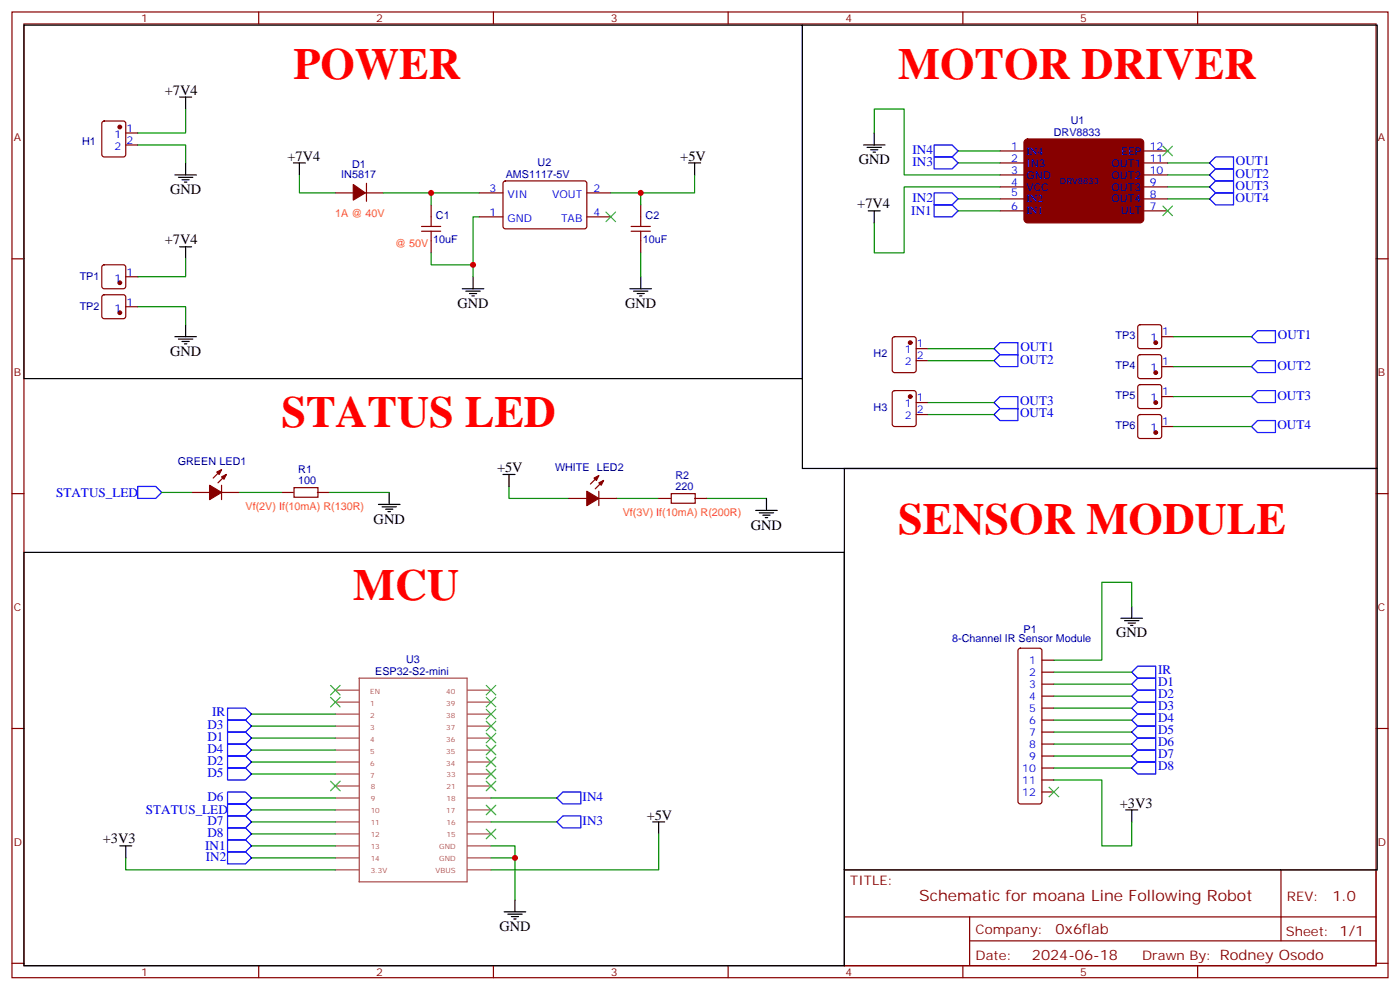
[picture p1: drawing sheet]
<svg xmlns="http://www.w3.org/2000/svg" width="412mm" height="292mm" viewBox="0 0 412 292" stroke-linecap="round" stroke-linejoin="round" font-family="sans-serif">
<g fill="none" stroke="#870000" stroke-width=".35">
<path d="M3.5 3.5h405.4v284.4h-405.4zM7.1 7.1h398.2v277.2h-398.2zM76.2 3.5v3.6M145.3 3.5v3.6M214.5 3.5v3.6M283.6 3.5v3.6M352.8 3.5v3.6M30.2 35.8l.5-.2h5.6l.7 .5v9.4l-.4 .7h-5.9l-.7-.4v-9.5zM37 39.2h3.6M37 42.7h3.6M98.8 56.8h5.3M107.6 56.8h5.3"/>
<path d="M107.9 54v5.3M141.1 56.8h7.1M148.4 53.5l.5-.2h23.5l.5 .7-.1 12.9-.6 .5-23.6-.1-.4-.6v-12.7zM172.9 56.8h7M294.6 44.4h7M294.6 48h7M294.6 51.5h7M294.6 55h7M294.6 58.6h7M336.9 44.4h7.1M336.9 48h7.1M336.9 51.5h7.1"/>
<path d="M336.9 55h7.1M336.9 58.6h7.1M3.5 76.2h3.6M30.2 78.2l.5-.2h5.6l.5 .2 .2 .5v5.6l-.2 .5-.5 .2h-5.6l-.5-.2-.2-.5v-5.6zM124.2 68.1h5.6M124.2 66.7h5.6M127 60.3v6.4M127 68.1v6.3M141.1 63.9h7.1M172.9 63.9h7M185.9 68.1h5.7M185.9 66.7h5.7"/>
<path d="M188.7 60.3v6.4M188.7 68.1v6.3M294.6 62.1h7M336.9 62.1h7.1M405.3 76.2h3.6M30.2 87l.5-.2h5.6l.5 .2 .2 .5v5.6l-.2 .5-.5 .2h-5.6l-.5-.2-.2-.5v-5.6zM37 81.5h3.6M37 90.3h3.6M263.1 99.3l.4-.2h5.7l.6 .5 .1 9.4-.5 .7h-5.9l-.6-.4-.1-9.5zM335.4 95.8l.4-.2h5.7l.5 .2 .2 .5v5.7l-.2 .5-.5 .2h-5.7l-.5-.3-.2-.4v-5.7zM342.2 99.1h3.5M263.1 115.2l.4-.2h5.7l.6 .4 .1 9.5-.5 .6-5.9 .1-.6-.5-.1-9.4z"/>
<path d="M269.9 102.7h3.5M269.9 106.2h3.5M269.9 118.5h3.5M335.4 104.6l.4-.2h5.7l.5 .2 .2 .5v5.7l-.2 .5-.5 .2h-5.7l-.5-.3-.2-.4v-5.7zM335.4 113.4l.4-.2h5.7l.5 .2 .2 .5v5.7l-.2 .5-.5 .2h-5.7l-.5-.2-.2-.5v-5.7zM342.2 107.9h3.5M342.2 116.8h3.5M65.3 138.3l-2.5 2.5M66.7 139.7l-2.5 2.5M269.9 122.1h3.5M335.4 122.3l.4-.2h5.7l.5 .2 .2 .5v5.6l-.2 .5-.5 .2h-5.7l-.5-.2-.2-.5v-5.6zM342.2 125.6h3.5"/>
<path d="M3.5 145.3h3.6M56.4 145h5.3M65.3 145h5.3M65.3 142.9v4.2M82.9 145h3.5M86.6 143.6h7.1v2.8h-7.1zM93.5 145h3.5M167.6 146.8h5.3M176.4 146.8h5.3M176.4 140.1l-2.5 2.4M176.4 144.6v4.3M177.8 141.5l-2.5 2.4"/>
<path d="M194 146.8h3.6M197.7 145.3h7.1v2.9h-7.1zM204.6 146.8h3.5M405.3 145.3h3.6M300.1 191.1l.5-.2h5.6l.5 .2 .2 .5v44.4l-.2 .5-.5 .2h-5.6l-.5-.2-.2-.5v-44.4zM306.9 194.4h3.5M306.9 197.9h3.5M3.5 214.5h3.6M306.9 201.4h3.5M306.9 205h3.5M306.9 208.5h3.5M306.9 212h3.5"/>
<path d="M306.9 215.5h3.5M306.9 219.1h3.5M405.3 214.5h3.6M306.9 222.6h3.5M306.9 226.1h3.5M306.9 229.7h3.5M306.9 233.2h3.5M248.7 256.1h156.6v28.2h-156.6zM377.3 256.1v20.9M248.7 270h156.5M285.6 277h119.6M285.6 270v14.1"/>
<path d="M3.5 283.6h3.6M76.2 284.3v3.6M145.3 284.3v3.6M214.5 284.3v3.6M283.6 284.3v3.6M352.8 284.3v3.6M405.3 283.6h3.6"/>
</g>
<g fill="#870000" stroke="#870000" stroke-width=".35">
<path d="M104.1 54.3l3.5 2.5-3.5 2.1z"/>
<path d="M61.7 142.9l3.6 2.1-3.6 2.1z"/>
<path d="M65.3 140.4l1.4-.7-.7 1.4z"/>
<path d="M63.9 139l1.4-.7-.7 1.4z"/>
<path d="M172.9 144.6l3.5 2.2-3.5 2.1z"/>
<path d="M176.4 142.2l1.4-.7-.7 1.4z"/>
<path d="M175 140.8l1.4-.7-.7 1.4z"/>
<path d="M301.9 41.4l.8-.5h33.1l.7 .2 .4 .9v22.6l-.2 .6-.9 .4h-33.1l-.6-.2-.5-.8v-22.6z"/>
<circle cx="35.3" cy="37.4" r=".53"/>
<circle cx="268.1" cy="100.9" r=".53"/>
<circle cx="268.1" cy="116.8" r=".53"/>
<circle cx="340.4" cy="100.9" r=".53"/>
<circle cx="340.4" cy="109.7" r=".53"/>
<circle cx="340.4" cy="118.5" r=".53"/>
<circle cx="340.4" cy="127.4" r=".53"/>
<circle cx="35.3" cy="83.3" r=".53"/>
<circle cx="35.3" cy="92.1" r=".53"/>
</g>
<g fill="none" stroke="#000" stroke-width=".35">
<path d="M7.1 7.4h229.3v104.1h-229.3zM236.4 7.4h169.3v130.5h-169.3zM52.9 28.6h3.5M54.7 28.6v3.5M257.5 39.2v3.5M51.5 51.5h6.4M52.6 52.2h4.2M53.6 52.9h2.1M54.3 53.6h.7M54.7 48v3.5M86.4 48h3.6M88.2 48v3.5"/>
<path d="M202.8 48h3.6M204.6 48v3.5M254.4 42.7h6.3M255.4 43.4h4.2M256.5 44.1h2.1M257.2 44.8h.7M52.9 72.7h3.5M54.7 72.7v3.5M255.8 62.1h3.5M257.5 62.1v3.5M51.5 99.1h6.4M52.6 99.8h4.2"/>
<path d="M54.7 95.6v3.5M136.2 85h6.3M137.2 85.7h4.3M138.3 86.4h2.1M139 87.1h.7M139.3 81.5v3.5M185.6 85h6.3M186.6 85.7h4.3M187.7 86.4h2.1M188.4 87.1h.7M188.7 81.5v3.5M53.6 100.5h2.1"/>
<path d="M54.3 101.2h.7M148.2 139.7h3.5M149.9 139.7v3.5M248.7 137.9h157v118.2h-157zM111.5 148.5h6.3M112.5 149.2h4.3M113.6 149.9h2.1M114.3 150.6h.7M114.7 145v3.5M222.6 150.3h6.4M223.7 151h4.2M224.7 151.7h2.1"/>
<path d="M225.4 152.4h.7M225.8 146.8v3.5M7.1 162.6h241.6v121.7h-241.6zM333.4 178.5v3.5M330.2 182h6.3M331.3 182.7h4.2M332.3 183.4h2.1M333 184.1h.7M331.6 238.5h3.5M333.4 238.5v3.5M35.3 249.1h3.5M37 249.1v3.5"/>
<path d="M192.3 242h3.5M194 242v3.5M148.5 268.5h6.4M149.6 269.2h4.2M150.6 269.9h2.2M151.3 270.6h.7M151.7 264.9v3.6"/>
</g>
<g fill="none" stroke="#008700" stroke-width=".35">
<path d="M54.7 32.1v7.1h-14.1M257.5 39.2v-7.1h8.8v19.4h28.3M40.6 42.7h14.1v5.3M88.2 51.5v5.3h10.6M112.9 56.8h28.2M127 56.8v3.5M188.7 56.8v3.5M204.6 51.5v5.3h-24.7M282.2 48h12.4M282.2 58.6h12.4M282.2 44.4h12.4M294.6 55h-28.3v19.4h-8.8v-8.8"/>
<path d="M344 48h12.3M344 51.5h12.3M344 55h12.3M344 58.6h12.3M54.7 76.2v5.3h-14.1M127 74.4v3.6h12.3M141.1 63.9h-1.8v17.6M188.7 74.4v7.1M282.2 62.1h12.4M40.6 90.3h14.1v5.3M345.7 99.1h23M273.4 118.5h19.4"/>
<path d="M273.4 106.2h19.4M273.4 102.7h19.4M345.7 116.8h23M345.7 107.9h23M273.4 122.1h19.4M345.7 125.6h23M47.6 145h8.8M70.6 145h12.3M97 145h17.7M149.9 143.2v3.6h17.7M181.7 146.8h12.3M208.1 146.8h17.7"/>
<path d="M333.4 178.5v-7.1h-8.8v23h-14.2M310.4 197.9h23M74.1 217.3h24.7M74.1 213.8h24.7M74.1 210.3h24.7M310.4 201.4h23M310.4 205h23M310.4 212h23M310.4 208.5h23M310.4 215.5h23M310.4 219.1h23M74.1 234.9h24.7"/>
<path d="M74.1 238.5h24.7M74.1 227.9h24.7M74.1 224.4h24.7M74.1 220.8h24.7M144.6 234.9h19.4M310.4 229.7h14.2v19.4h8.8v-7.1M310.4 222.6h23M310.4 226.1h23M37 252.6v3.5h61.8M74.1 249.1h24.7M74.1 252.6h24.7M74.1 242h24.7"/>
<path d="M74.1 245.5h24.7M144.6 252.6h7.1v12.3M144.6 249.1h7.1v3.5M144.6 242h19.4M194 245.5v10.6h-49.4"/>
</g>
<g fill="none" stroke="#3c3" stroke-width=".35">
<path d="M342.5 43l2.9 2.9M345.4 43l-2.9 2.9M178.5 62.4l2.8 2.9M181.3 62.4l-2.8 2.9M342.5 60.7l2.9 2.8M345.4 60.7l-2.9 2.8M97.4 201.8l2.8 2.8M97.4 205.3l2.8 2.8M100.2 201.8l-2.8 2.8M100.2 205.3l-2.8 2.8M143.2 205.3l2.8 2.8M143.2 208.8l2.8 2.9"/>
<path d="M143.2 212.4l2.8 2.8M143.2 215.9l2.8 2.8M143.2 219.4l2.8 2.8M143.2 201.8l2.8 2.8M146 205.3l-2.8 2.8M146 208.8l-2.8 2.9M146 212.4l-2.8 2.8M146 215.9l-2.8 2.8M146 219.4l-2.8 2.8M146 201.8l-2.8 2.8M97.4 230l2.8 2.8M100.2 230l-2.8 2.8"/>
<path d="M143.2 223l2.8 2.8M143.2 226.5l2.8 2.8M143.2 230l2.8 2.8M143.2 237.1l2.8 2.8M146 223l-2.8 2.8M146 226.5l-2.8 2.8M146 230l-2.8 2.8M146 237.1l-2.8 2.8M309 231.8l2.9 2.8M311.9 231.8l-2.9 2.8M143.2 244.1l2.8 2.8M146 244.1l-2.8 2.8"/>
</g>
<g fill="none" stroke="#00f" stroke-width=".35">
<path d="M275.2 56.8h5.3l1.7 1.8-1.7 1.7h-5.3zM275.2 46.2h5.3l1.7 1.8-1.7 1.7h-5.3zM275.2 42.7h5.3l1.7 1.7-1.7 1.8h-5.3zM356.3 48l1.8-1.8h5.3v3.5h-5.3zM356.3 55l1.8-1.7h5.3v3.5h-5.3zM358.1 49.7h5.3v3.6h-5.3l-1.8-1.8zM358.1 56.8h5.3v3.5h-5.3l-1.8-1.7zM275.2 60.3h5.3l1.7 1.8-1.7 1.8h-5.3zM368.7 99.1l1.7-1.7h5.3v3.5h-5.3zM292.8 102.7l1.8-1.8h5.3v3.5h-5.3zM294.6 104.4h5.3v3.5h-5.3l-1.8-1.7zM294.6 116.8h5.3v3.5h-5.3l-1.8-1.8z"/>
<path d="M368.7 107.9l1.7-1.7h5.3v3.5h-5.3zM368.7 116.8l1.7-1.8h5.3v3.5h-5.3zM292.8 122.1l1.8-1.8h5.3v3.5h-5.3zM368.7 125.6l1.7-1.8h5.3v3.6h-5.3zM40.6 143.2h5.3l1.7 1.8-1.7 1.8h-5.3zM333.4 197.9l1.7-1.8h5.3v3.6h-5.3zM67 215.5h5.3l1.8 1.8-1.8 1.8h-5.3zM67 212h5.3l1.8 1.8-1.8 1.7h-5.3zM67 219.1h5.3l1.8 1.7-1.8 1.8h-5.3zM67 208.5h5.3l1.8 1.8-1.8 1.7h-5.3zM333.4 201.4l1.7-1.7h5.3v3.5h-5.3zM333.4 205l1.7-1.8h5.3v3.5h-5.3z"/>
<path d="M333.4 208.5l1.7-1.8h5.3v3.6h-5.3zM333.4 212l1.7-1.7h5.3v3.5h-5.3zM333.4 215.5l1.7-1.7h5.3v3.5h-5.3zM333.4 219.1l1.7-1.8h5.3v3.5h-5.3zM67 222.6h5.3l1.8 1.8-1.8 1.7h-5.3zM67 226.1h5.3l1.8 1.8-1.8 1.8h-5.3zM67 233.2h5.3l1.8 1.7-1.8 1.8h-5.3zM67 236.7h5.3l1.8 1.8-1.8 1.7h-5.3zM164 234.9l1.8-1.7h5.3v3.5h-5.3zM333.4 222.6l1.7-1.8h5.3v3.6h-5.3zM333.4 226.1l1.7-1.7h5.3v3.5h-5.3zM67 240.2h5.3l1.8 1.8-1.8 1.8h-5.3z"/>
<path d="M67 243.8h5.3l1.8 1.7-1.8 1.8h-5.3zM67 247.3h5.3l1.8 1.8-1.8 1.7h-5.3zM67 250.8h5.3l1.8 1.8-1.8 1.8h-5.3zM164 242l1.8-1.8h5.3v3.6h-5.3z"/>
</g>
<g fill="none" stroke="#a64a4a" stroke-width=".35">
<path d="M105.7 199.7h31.9v59.9h-31.9M105.8 199.7v59.9M98.8 203.2h6.9M98.8 206.7h6.9M98.8 210.3h6.9M98.8 213.8h6.9M98.8 217.3h6.9M137.7 203.2h6.9M137.7 206.7h6.9M137.7 210.3h6.9M137.7 213.8h6.9M137.7 217.3h6.9"/>
<path d="M98.8 234.9h6.9M98.8 231.4h6.9M98.8 227.9h6.9M98.8 238.5h6.9M98.8 220.8h6.9M98.8 224.4h6.9M137.7 234.9h6.9M137.7 231.4h6.9M137.7 227.9h6.9M137.7 238.5h6.9M137.7 220.8h6.9M137.7 224.4h6.9"/>
<path d="M98.8 256.1h6.9M98.8 252.6h6.9M98.8 249.1h6.9M98.8 245.5h6.9M98.8 242h6.9M137.7 256.1h6.9M137.7 252.6h6.9M137.7 249.1h6.9M137.7 245.5h6.9M137.7 242h6.9"/>
</g>
<g fill="#c00">
<circle cx="139.3" cy="78" r=".88"/>
<circle cx="188.7" cy="56.8" r=".88"/>
<circle cx="127" cy="56.8" r=".88"/>
<circle cx="151.7" cy="252.6" r=".88"/>
</g>
<g font-size="13.1" fill="#f00">
<text x="86.4" y="23.3">POWER</text>
<text x="264.6" y="23.3">MOTOR DRIVER</text>
<text x="82.9" y="125.6">STATUS LED</text>
<text x="264.6" y="157.3">SENSOR MODULE</text>
<text x="104.1" y="176.7">MCU</text>
</g>
<text font-size="4.6" fill="#800" x="270.8" y="265.1">Schematic for moana Line Following Robot</text>
<g font-size="4.2">
<text x="48.6" y="27.9">+7V4</text>
<text x="84.7" y="47.3">+7V4</text>
<text x="200.4" y="47.3">+5V</text>
<text x="252.9" y="48.3">GND</text>
<text x="50.1" y="57.1">GND</text>
<text x="252.5" y="61.3">+7V4</text>
<text x="48.6" y="72">+7V4</text>
<text x="134.8" y="90.7">GND</text>
<text x="184.1" y="90.7">GND</text>
<text x="50.1" y="104.8">GND</text>
<text x="146.4" y="139">+5V</text>
<text x="110.1" y="154.2">GND</text>
<text x="221.2" y="155.9">GND</text>
<text x="328.8" y="187.7">GND</text>
<text x="329.8" y="237.8">+3V3</text>
<text x="190.5" y="241.3">+5V</text>
<text x="30.3" y="248.3">+3V3</text>
<text x="147.1" y="274.1">GND</text>
</g>
<g font-size="4.2" fill="#800">
<text x="392.5" y="265.4">1.0</text>
<text x="310.9" y="274.9">0x6flab</text>
<text x="304" y="282.7">2024-06-18</text>
</g>
<g font-size="3.9" fill="#00f">
<text x="268.8" y="45.3">IN4</text>
<text x="268.8" y="48.9">IN3</text>
<text x="364" y="52.4">OUT2</text>
<text x="364.1" y="48.6">OUT1</text>
<text x="268.8" y="59.4">IN2</text>
<text x="364" y="55.9">OUT3</text>
<text x="364" y="59.4">OUT4</text>
<text x="268.4" y="63.2">IN1</text>
<text x="376.4" y="99.7">OUT1</text>
<text x="300.5" y="107">OUT2</text>
<text x="300.6" y="103.3">OUT1</text>
<text x="376.3" y="108.8">OUT2</text>
<text x="300.5" y="119.4">OUT3</text>
<text x="376.3" y="117.6">OUT3</text>
<text x="300.5" y="122.9">OUT4</text>
<text x="376.3" y="126.4">OUT4</text>
<text x="16.5" y="146.2">STATUS_LED</text>
<text x="341.1" y="202.1">D1</text>
<text x="341.1" y="198.6">IR</text>
<text x="341.1" y="205.6">D2</text>
<text x="341.1" y="209.1">D3</text>
<text x="61.1" y="214.7">D3</text>
<text x="62.5" y="210.9">IR</text>
<text x="341.1" y="212.7">D4</text>
<text x="61.1" y="218.2">D1</text>
<text x="61.1" y="221.7">D4</text>
<text x="341.1" y="216.2">D5</text>
<text x="341.1" y="219.7">D6</text>
<text x="61.1" y="225.3">D2</text>
<text x="341.1" y="223.2">D7</text>
<text x="341.1" y="226.8">D8</text>
<text x="61.1" y="228.7">D5</text>
<text x="43" y="239.6">STATUS_LED</text>
<text x="61.1" y="235.8">D6</text>
<text x="171.6" y="235.9">IN4</text>
<text x="61.1" y="242.9">D7</text>
<text x="171.6" y="242.9">IN3</text>
<text x="60.5" y="250.1">IN1</text>
<text x="61.1" y="246.4">D8</text>
<text x="60.6" y="253.4">IN2</text>
</g>
<g font-size="3.9" fill="#800">
<text x="250.5" y="260.7">TITLE:</text>
<text x="379.1" y="265.4">REV:</text>
<text x="287.4" y="274.9">Company:</text>
<text x="378.7" y="275.5">Sheet: 1/1</text>
<text x="287.4" y="282.6">Date:</text>
<text x="336.4" y="282.7">Drawn By: Rodney Osodo</text>
</g>
<g font-size="3.2" fill="#800">
<text x="41.6" y="6.5">1</text>
<text x="110.8" y="6.5">2</text>
<text x="179.9" y="6.5">3</text>
<text x="249.1" y="6.5">4</text>
<text x="318.2" y="6.5">5</text>
<text x="4.1" y="41.6">A</text>
<text x="405.9" y="41.6">A</text>
<text x="4.1" y="110.8">B</text>
<text x="405.9" y="110.8">B</text>
<text x="4.1" y="179.9">C</text>
<text x="405.9" y="179.9">C</text>
<text x="4.1" y="249.1">D</text>
<text x="405.9" y="249.1">D</text>
<text x="41.6" y="287.3">1</text>
<text x="110.8" y="287.3">2</text>
<text x="179.9" y="287.3">3</text>
<text x="249.1" y="287.3">4</text>
<text x="318.2" y="287.3">5</text>
</g>
<g font-size="3.2" fill="#00f">
<text x="33.7" y="40.6">1</text>
<text x="37.2" y="38.8">1</text>
<text x="33.7" y="44.1">2</text>
<text x="37.2" y="42.3">2</text>
<text x="297.8" y="44.1">1</text>
<text x="297.8" y="47.6">2</text>
<text x="302.3" y="45.5">IN4</text>
<text x="330.3" y="45.5">EEP</text>
<text x="338.7" y="47.6">11</text>
<text x="338.7" y="44.1">12</text>
<text x="297.8" y="51.2">3</text>
<text x="302.3" y="49">IN3</text>
<text x="302.3" y="52.6">GND</text>
<text x="327.4" y="52.6">OUT2</text>
<text x="327.4" y="49">OUT1</text>
<text x="338.7" y="51.2">10</text>
<text x="144.2" y="56.4">3</text>
<text x="149.5" y="58.2">VIN</text>
<text x="162.6" y="58.2">VOUT</text>
<text x="174.8" y="56.4">2</text>
<text x="297.8" y="54.7">4</text>
<text x="297.8" y="57.7">5</text>
<text x="302.3" y="56.1">VCC</text>
<text x="302.3" y="59.6">IN2</text>
<text x="327.4" y="59.6">OUT4</text>
<text x="327.4" y="56.1">OUT3</text>
<text x="338.7" y="58.2">8</text>
<text x="338.7" y="54.7">9</text>
<text x="144.2" y="63.5">1</text>
<text x="149.5" y="65.3">GND</text>
<text x="165.3" y="65.3">TAB</text>
<text x="174.8" y="63.5">4</text>
<text x="297.8" y="61.7">6</text>
<text x="302.3" y="63.1">IN1</text>
<text x="330.2" y="63.1">ULT</text>
<text x="338.7" y="61.7">7</text>
<text x="33.7" y="82.9">1</text>
<text x="37.2" y="81.1">1</text>
<text x="37.2" y="90">1</text>
<text x="33.7" y="91.7">1</text>
<text x="338.9" y="100.5">1</text>
<text x="342.4" y="98.8">1</text>
<text x="266.6" y="104.1">1</text>
<text x="266.6" y="107.6">2</text>
<text x="270.1" y="102.3">1</text>
<text x="270.1" y="105.8">2</text>
<text x="342.4" y="107.6">1</text>
<text x="338.9" y="109.4">1</text>
<text x="266.6" y="119.9">1</text>
<text x="270.1" y="118.2">1</text>
<text x="338.9" y="118.2">1</text>
<text x="342.4" y="116.4">1</text>
<text x="266.6" y="123.5">2</text>
<text x="270.1" y="121.7">2</text>
<text x="342.4" y="125.2">1</text>
<text x="338.9" y="127">1</text>
<text x="303.1" y="195.4">1</text>
<text x="303.1" y="199">2</text>
<text x="303.1" y="202.5">3</text>
<text x="303.1" y="206">4</text>
<text x="303.1" y="209.5">5</text>
<text x="303.1" y="213.1">6</text>
<text x="303.1" y="216.6">7</text>
<text x="303.1" y="220.1">8</text>
<text x="301.1" y="227.2">10</text>
<text x="303.1" y="223.7">9</text>
<text x="301.1" y="230.7">11</text>
<text x="301.1" y="234.2">12</text>
</g>
<g font-size="3.2" fill="#000080">
<text x="310.4" y="40">DRV8833</text>
<text x="315.4" y="36.4">U1</text>
<text x="24.2" y="42.7">H1</text>
<text x="100.5" y="52.3">IN5817</text>
<text x="103.7" y="49.6">D1</text>
<text x="149" y="52.3">AMS1117-5V</text>
<text x="158.4" y="48.8">U2</text>
<text x="128.4" y="64.6">C1</text>
<text x="190.2" y="64.6">C2</text>
<text x="127.6" y="71.7">10uF</text>
<text x="189.4" y="71.7">10uF</text>
<text x="23.5" y="82.3">TP1</text>
<text x="23.5" y="91.1">TP2</text>
<text x="328.6" y="99.9">TP3</text>
<text x="257.3" y="105.2">H2</text>
<text x="328.6" y="108.8">TP4</text>
<text x="328.6" y="117.6">TP5</text>
<text x="257.3" y="121">H3</text>
<text x="328.6" y="126.4">TP6</text>
<text x="52.4" y="136.9">GREEN LED1</text>
<text x="87.9" y="142.5">100</text>
<text x="87.9" y="139.2">R1</text>
<text x="163.5" y="138.8">WHITE LED2</text>
<text x="199" y="141">R2</text>
<text x="199" y="144.3">220</text>
<text x="280.5" y="189.1">8-Channel IR Sensor Module</text>
<text x="301.5" y="186.4">P1</text>
<text x="119.6" y="195.3">U3</text>
<text x="110.5" y="198.7">ESP32-S2-mini</text>
</g>
<g font-size="3.2" fill="#ff6e00">
<text x="98.8" y="63.9">1A @ 40V</text>
<text x="116.4" y="72.7">@ 50V</text>
<text x="72.3" y="150.3">Vf(2V) If(10mA) R(130R)</text>
<text x="183.4" y="152">Vf(3V) If(10mA) R(200R)</text>
</g>
<text font-size="2.5" fill="#00f" x="312.2" y="54.1">DRV8833</text>
<g font-size="2.1" fill="#a54b4b">
<text x="109.1" y="207.8">1</text>
<text x="109.1" y="204.2">EN</text>
<text x="131.4" y="204.2">40</text>
<text x="131.4" y="207.8">39</text>
<text x="109.1" y="214.8">3</text>
<text x="109.1" y="211.3">2</text>
<text x="131.4" y="211.3">38</text>
<text x="131.4" y="214.8">37</text>
<text x="109.1" y="221.9">5</text>
<text x="109.1" y="218.4">4</text>
<text x="131.4" y="218.4">36</text>
<text x="131.4" y="221.9">35</text>
<text x="109.1" y="225.4">6</text>
<text x="131.4" y="225.4">34</text>
<text x="109.1" y="228.9">7</text>
<text x="109.2" y="232.4">8</text>
<text x="131.5" y="232.4">21</text>
<text x="131.5" y="228.8">33</text>
<text x="109.2" y="239.4">10</text>
<text x="109.2" y="235.9">9</text>
<text x="131.4" y="239.5">17</text>
<text x="131.5" y="235.9">18</text>
<text x="109.2" y="242.9">11</text>
<text x="131.5" y="242.9">16</text>
<text x="109.2" y="250">13</text>
<text x="109.2" y="246.5">12</text>
<text x="129.4" y="250">GND</text>
<text x="131.5" y="246.5">15</text>
<text x="109.2" y="253.5">14</text>
<text x="109.2" y="257">3.3V</text>
<text x="128.3" y="257">VBUS</text>
<text x="129.4" y="253.5">GND</text>
</g>
</svg>
